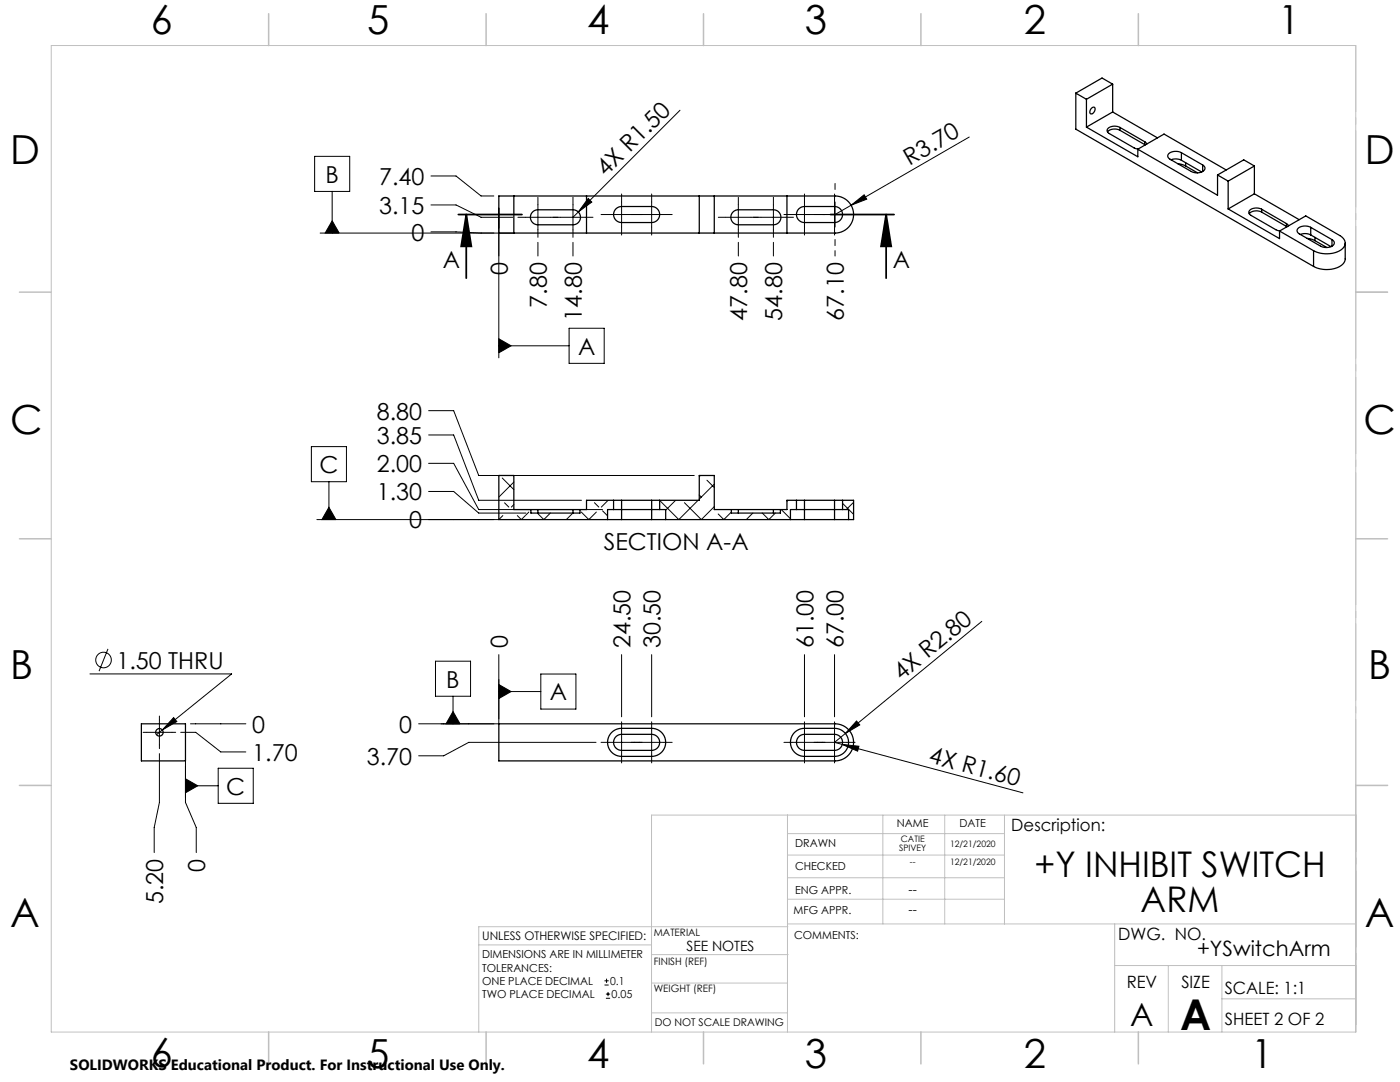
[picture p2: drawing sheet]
<svg xmlns="http://www.w3.org/2000/svg" width="279mm" height="216mm" viewBox="0 0 279 216" stroke-linecap="round" stroke-linejoin="round" font-family="sans-serif">
<g fill="none" stroke="#000" stroke-width=".2">
<path d="M62.8 31.2h7v7h-7zM66.3 38.2v8.3M86 35.1h5l5 4h2.6M117.4 39.6l.7 .7-2.7 2zM135.7 22l-21.3 21.4M193.4 27.3l-23.5 13.7M63.9 46.5h38.7M66.3 44.1l1.4 2.4h-2.8zM86 40.9h5l5 2.5h6.4M86 46.3h5l5 .2M99.6 41.5v29.9M107.4 48.4v2.7"/>
<path d="M111.9 43.4h5M114.4 40.9v5M114.4 48.4v2.7M127.6 42.8h5M130.1 40.3v5M147.4 48.4v2.7M151.9 43.4h5M154.4 40.9v5M154.4 48.4v2.7M164.1 42.8h5.1M166.6 40.3v5M166.7 40.3v5"/>
<path d="M166.7 50v1.1M169.9 41l2.6-2.1 .5 .8zM169.9 41l-3.2 1.8M99.6 69h14M99.6 67.6l2.4 1.4-2.4 1.4zM113.6 65.5h7v7h-7zM62.1 89.1h7v7h-7zM65.6 96.1v7.6M85.5 92.5h5l5 9.2h24.8M85.5 98.1h5l5 4.3h9.5M85.5 86.8h5l5 13h20.6M85.5 81.9h5l5 13h43.1"/>
<path d="M100.2 95.4l2.4 2.3M102.6 96.2l-3 3M121.4 99.8l-1.4 1.4M134.8 99.8l-1.9 2M139.3 99.8l-3.8 3.9-3.8-3.8M139.6 98.8l.4 .4M139.8 94.9l-.2 .2M141.1 95.8l1.5 1.5M142.6 96.6l-3 3M157.3 99.8l-.2 .3M65.6 101.2l1.4 2.5h-2.8zM100.4 102.9l-.8 .8h-36.4"/>
<path d="M100.7 100.3l.8 .9M102.6 100.7l-.5 .5M103.2 102.9l.8 .8 .8-.8M105.5 102.2l-.5 .6M109.8 102.4l-1.3 1.3-1.1-1.1M114.3 102.4l-1.3 1.3M116 102.2l1.5 1.5 1.5-1.5M118.6 100.3l.9 .9M120.3 101.9l1 1M136.6 100.3l3.4 3.4 2.6-2.6M146 102.2l-1.5 1.5-1.2-1.1M150.2 102.4l-1.3 1.3"/>
<path d="M152.1 102.4l1.3 1.3 1.3-1.3M155.9 101.7l1.9 1.8M168.2 100.4l2.2 2.2M170.4 100.2l-1.5 1.5M18 134.5h28.2l-13.8 11.2M21.6 129.5l-1.8 4.4M86.9 131.9h7v7h-7zM90.4 138.9v5.5M99.6 138h8.3M99.6 136.6l2.4 1.4-2.4 1.4zM99.6 130.6v13.8h-16M107.9 134.5h7v7h-7z"/>
<path d="M124.1 130.6v12.4M130.1 130.6v12.4M160.6 130.6v12.4M166.6 130.6v12.4M195.9 124l-27.2 22.4M29.3 146.1h5M31.8 143.6v5M31.8 150.4v9.7l-1 5v5M32.4 145.7l-1.2 .9M34.6 143.2l.7 .8-2.9 1.7zM36.1 146.1h3l5 3.9h5M37 156.8h6.5"/>
<path d="M37 151.8v8.3l2.2 5v5M37 155.4l2.5 1.4-2.5 1.4zM38 144.4h11.1M43.5 153.3h7v7h-7zM90.4 142l1.4 2.4h-2.8zM119 148.1h-25.4l-5 2.7h-5M121.6 148.1h5M124.1 145.6v5M164.1 148.1h5M166.6 145.6v5M168.1 148.5l3.3 .4-.2 1zM168.1 148.5l36.1 9.7"/>
<path d="M168.7 146.4l-2.1 1.7 1.5 .4M170.9 143.9l.7 .7-2.9 1.8zM120.6 196.5h.9M120.6 195.7h.9M120.9 199.2h.9M120.9 198.4h.9M121.1 195.3v.8M121.3 197.9v.9"/>
<circle cx="20.7" cy="131.7" r="1.56"/>
</g>
<path d="M91.5 42.8h12.7M93.1 42.8l1 6.4h-2.1zM93.1 42.8v12.7M165.7 42.8h12.7M176.8 42.8l1.1 6.4h-2.1zM176.8 42.8v12.7" fill="none" stroke="#000" stroke-width=".35"/>
<g fill="none" stroke="#000" stroke-width=".2" stroke-dasharray="15.2 1.3 1.3 1.3">
<path d="M166.7 37.8v-1.2M104.9 43.4h-1.5M107.4 43.4v2.5M107.4 43.4h2.5M107.4 43.4v-2.5M107.4 43.4h-2.5M107.4 45.9v1.5M107.4 40.9v-1.5M109.9 43.4h1.5M111.9 43.4h-1.5M114.4 45.9v1.5M114.4 40.9v-1.5"/>
<path d="M116.9 43.4h1.5M121.6 42.8h-1.6M124.1 42.8h-2.5M124.1 42.8v2.5M124.1 42.8h2.5M124.1 42.8v-2.5M124.1 45.3v1.6M124.1 40.3v-1.6M126.6 42.8h1.6M127.6 42.8h-1.6M130.1 45.3v1.6M130.1 40.3v-1.6"/>
<path d="M132.6 42.8h1.6M144.9 43.4h-1.5M147.4 43.4v2.5M147.4 43.4h2.5M147.4 43.4v-2.5M147.4 43.4h-2.5M147.4 45.9v1.5M147.4 40.9v-1.5M149.9 43.4h1.5M151.9 43.4h-1.5M154.4 45.9v1.5M154.4 40.9v-1.5"/>
<path d="M156.9 43.4h1.5M158.1 42.8h-1.6M160.6 42.8h-2.5M160.6 42.8v2.5M160.6 42.8h2.5M160.6 42.8v-2.5M160.6 45.3v1.6M160.6 40.3v-1.6M161.7 42.8h-1.2M163.1 42.8h1.6M164.1 42.8h-1.6M166.6 45.3v1.6"/>
<path d="M166.6 40.3v-1.6M166.7 47.8v1.2M169.1 42.8h1.6M171.7 42.8h1.2M29.3 146.1h-.7M31.8 143.6v-.7M31.8 148.6v.8M34.3 146.1h.8M121.6 148.1h-1.6M124.1 145.6v-1.6M124.1 150.6v1.6M126.6 148.1h1.6"/>
<path d="M127.6 148.1h-1.6M130.1 148.1h2.5M130.1 148.1v-2.5M130.1 148.1h-2.5M130.1 148.1v2.5M130.1 145.6v-1.6M130.1 150.6v1.6M132.6 148.1h1.6M158.1 148.1h-1.6M160.6 148.1h-2.5M160.6 148.1v2.5M160.6 148.1h2.5"/>
<path d="M160.6 148.1v-2.5M160.6 150.6v1.6M160.6 145.6v-1.6M163.1 148.1h1.6M164.1 148.1h-1.6M166.6 150.6v1.6M166.6 145.6v-1.6M169.1 148.1h1.6"/>
</g>
<path d="M270.6 9.1v49.2M270.6 58.3v49.2M270.6 107.5v49.2M270.6 156.7v49.2" fill="none" stroke="#c0c0c0" stroke-width=".2" stroke-dasharray="15.2 1.3 1.3 1.3" stroke-dashoffset="2.1"/>
<g fill="none" stroke="#c0c0c0" stroke-width=".2">
<path d="M10.2 9.1h260.4v196.8h-260.4zM270.6 58.3h6.3M270.6 156.7h6.3M157.2 162.6v43.3M157.2 175.1h43.3M157.2 170.6h43.3M157.2 166.3h43.3M157.2 179.4h43.3M176.2 162.6v21.8M188.5 162.6v21.8M200.5 162.6v21.8M95.5 188.5h34.5"/>
<path d="M130 196.2h27.2M130 190.5h27.3M157.2 184.4h113.4M157.2 184.9h-61.7v21M222.5 184.4v21.5M222.5 192.7h48.1M233.2 192.7v13.2M243.9 199.3h26.7M243.9 192.7v13.2M130 202.1h27.2M270.6 204.4v-41.8h-140.6v43.3"/>
</g>
<g fill="none" stroke="#c0c0c0" stroke-width=".3">
<path d="M53.6 2.7v6.4M97 2.7v6.4M140.4 2.7v6.4M183.8 2.7v6.4M227.2 2.7v6.4M3.9 58.3h6.3M270.6 58.3h6.3M3.9 107.5h6.3M270.6 107.5h6.3M3.9 156.7h6.3M270.6 156.7h6.3M53.6 205.9v6.4"/>
<path d="M97 205.9v6.4M140.4 205.9v6.4M183.8 205.9v6.4M227.2 205.9v6.4"/>
</g>
<g fill="#000">
<path d="M117.4 39.6l.7 .7-2.7 2zM169.9 41l2.6-2.1 .5 .8zM34.6 143.2l.7 .8-2.9 1.7zM168.1 148.5l3.3 .4-.2 1zM170.9 143.9l.7 .7-2.9 1.8z"/>
<path d="M176.8 42.8l1.1 6.4h-2.1zM93.1 42.8l1 6.4h-2.1z"/>
<path d="M99.6 67.6l2.4 1.4-2.4 1.4zM66.3 44.1l1.4 2.4h-2.8zM90.4 142l1.4 2.4h-2.8zM99.6 136.6l2.4 1.4-2.4 1.4zM65.6 101.2l1.4 2.5h-2.8zM37 155.4l2.5 1.4-2.5 1.4z"/>
</g>
<g fill="none" stroke="#000" stroke-width=".25">
<path d="M214.7 18.6v7.2l47.4 27.4M214.7 18.6l2.1 1.2M216.8 19.8v5.6M222.1 16.8l-5.3 3M222.1 16.8l-2.2-1.2-5.2 3M222.1 16.8v5.5M99.6 39.1h67.1a3.7 3.7 0 0 1 3.7 3.7 3.7 3.7 0 0 1-3.7 3.7h-67.1zM102.6 39.1v7.4M117.1 39.1v7.4M139.6 39.1v7.4M142.6 39.1v7.4M157.1 39.1v7.4"/>
<path d="M216.8 25.4l10.3 5.9v-1.5M217.9 21.5a.41 .41 0 0 1 .6 0 .41 .41 0 0 1 0 .6 .57 .57 0 0 1-.4 .5 .57 .57 0 0 1-.6-.1l.1-.5zM222.1 22.3l8.9 5.2M222.1 22.3l-5.3 3.1M223.5 25.4a1.92 1.92 0 0 0-2.5 .5l.1 .5 .3 .3 4.9 2.8 .8 .2M223.5 26a2.11 2.11 0 0 0-2.5 .3M223.5 25.4l5 2.9M223.5 26l5 2.9M223.5 25.4v.6M227.1 29.8l15.9 9.2v-4.1M227.1 29.8l5.2-3 12.4 7.1M228.5 28.3l.4 .4"/>
<path d="M228.5 28.9h.1M228.5 28.3v.6M233.7 31.9a2.54 2.54 0 0 1 2.1 .1M235.1 32.7l1.5 .4M235.8 30.5a2.05 2.05 0 0 0-2.7 .5v.3l.4 .5 4.3 2.4a2.05 2.05 0 0 0 2.7-.5l-.1-.3-.4-.5M235.8 30.5l4.2 2.4M235.8 32l4 2.3M235.8 30.5v1.5M236.6 33.1l2.4 1.4M236.6 32.5v.6M240 32.9v1.3M243 34.9l2.1 1.2"/>
<path d="M245.1 36.1v5.6M250.3 38.7l-5.2 3M250.3 38.7l9 5.1M250.3 33.1l-5.2 3M250.3 33.1l-2.1-1.2-5.2 3M250.3 33.1v5.6M106.3 42.2l.5-.2 .6-.1h7a1.5 1.5 0 0 1 1.5 1.5 1.5 1.5 0 0 1-1.5 1.5h-7a1.5 1.5 0 0 1-1.4-1 1.5 1.5 0 0 1 .3-1.7zM123 41.6l.5-.3 .6-.1h6a1.6 1.6 0 0 1 1.6 1.6 1.6 1.6 0 0 1-1.6 1.6h-6a1.6 1.6 0 0 1-1.5-1 1.6 1.6 0 0 1 .4-1.8zM146.3 42.2l.5-.2 .6-.1h7a1.5 1.5 0 0 1 1.5 1.5 1.5 1.5 0 0 1-1.5 1.5h-7a1.5 1.5 0 0 1-1.4-1 1.5 1.5 0 0 1 .3-1.7zM159.5 41.6l.5-.3 .6-.1h6a1.6 1.6 0 0 1 1.6 1.6 1.6 1.6 0 0 1-1.6 1.6h-6a1.6 1.6 0 0 1-1.5-1 1.6 1.6 0 0 1 .4-1.8zM245.1 41.7l10.3 5.9v-1.5M251.8 41.8a1.92 1.92 0 0 0-2.6 .4l.2 .5 .3 .3 4.9 2.8 .8 .3"/>
<path d="M251.8 42.3a2.11 2.11 0 0 0-2.5 .4M251.8 42.3l4.9 2.9M251.8 41.8l4.9 2.8M251.8 41.8v.5M255.4 46.1l5.2-3 6.8 3.9a1.62 1.62 0 0 1 1.1 1.6 1.62 1.62 0 0 1-1.3 1.5 5.8 5.8 0 0 1-5.1-.1M255.4 46.1l6.7 3.9M256.7 44.6l.5 .5M256.7 45.2h.1M256.7 44.6v.6M259.5 46.8a2.54 2.54 0 0 1 2.1 .1M260.9 47.6l1.5 .4M261.6 45.4a2.05 2.05 0 0 0-2.7 .5v.3l.4 .5 4.3 2.4a2.05 2.05 0 0 0 2.7-.5l-.1-.5-.4-.3"/>
<path d="M261.6 45.4l4.2 2.4M261.6 45.4v1.5M261.6 46.9l4 2.3M262.1 50v3.2M262.4 48l2.4 1.4M262.4 47.4v.6M265.8 47.8v1.3M268.5 48.5v3.2a2.71 2.71 0 0 1-2.8 2 5.8 5.8 0 0 1-3.6-.5M122.5 99.8h1.6M122.5 99.8h-5.4v1.9h-1.4M122.5 99.8v1.9M124.1 99.8h6"/>
<path d="M124.1 99.8v3.9M130.1 99.8h1.6M130.1 99.8v3.9M131.7 99.8h7.9v-4.9h3v6.8h3.4M131.7 99.8v1.9M159 99.8h1.6M159 99.8h-1.9v1.9h-1.4M159 99.8v1.9M160.6 99.8h6M160.6 99.8v3.9M166.6 99.8h1.6M166.6 99.8v3.9"/>
<path d="M168.2 99.8v1.9M168.2 99.8h2.2v3.9h-1M106 101.7h1.4M106 101.7h-3.4v-6.8h-3v8.8h21.7M106 101.7v.7h9.7v-.7M107.4 101.7h7M107.4 101.7v.7M114.4 101.7h1.3M114.4 101.7v.7M121.3 103.7h2.8M122.5 101.7h9.2M122.5 101.7h-1.2v2"/>
<path d="M124.1 103.7h6M130.1 103.7h2.8M131.7 101.7h1.2v2M132.9 103.7h24.9M146 101.7h1.4M146 101.7v.7h9.7v-.7M147.4 101.7v.7M147.4 101.7h7M154.4 101.7h1.3M154.4 101.7v.7M157.8 103.7h2.8M159 101.7h9.2"/>
<path d="M159 101.7h-1.2v2M160.6 103.7h6M166.6 103.7h2.8M168.2 101.7h1.2v2M28.2 144.4h8.8v7.4h-8.8zM99.6 144.4h67.1a3.7 3.7 0 0 1 3.7 3.7 3.7 3.7 0 0 1-3.7 3.7h-67.1zM122 146.2l.6-.5 1.1-.3 6.4-.1a2.8 2.8 0 0 1 2.8 2.8 2.8 2.8 0 0 1-2.8 2.8h-6a2.8 2.8 0 0 1-2.6-1.7 2.8 2.8 0 0 1 .5-3zM123 146.9l.5-.3 .6-.1h6a1.6 1.6 0 0 1 1.6 1.6 1.6 1.6 0 0 1-1.6 1.6h-6a1.6 1.6 0 0 1-1.5-1 1.6 1.6 0 0 1 .4-1.8zM158.5 146.2l.6-.5 1.1-.3 6.4-.1a2.8 2.8 0 0 1 2.8 2.8 2.8 2.8 0 0 1-2.8 2.8h-6a2.8 2.8 0 0 1-2.6-1.7 2.8 2.8 0 0 1 .5-3zM159.5 146.9l.5-.3 .6-.1h6a1.6 1.6 0 0 1 1.6 1.6 1.6 1.6 0 0 1-1.6 1.6h-6a1.6 1.6 0 0 1-1.5-1 1.6 1.6 0 0 1 .4-1.8z"/>
<circle cx="31.8" cy="146.1" r=".75"/>
</g>
<text font-size="8.5" x="235.5" y="205.4">A</text>
<g font-size="8">
<text x="30.1" y="6.8">6</text>
<text x="73.3" y="6.9">5</text>
<text x="117.2" y="6.9">4</text>
<text x="160.6" y="6.9">3</text>
<text x="204.3" y="6.9">2</text>
<text x="255.1" y="6.9">1</text>
<text x="2.1" y="32.7">D</text>
<text x="272.4" y="32.7">D</text>
<text x="2.1" y="86.5">C</text>
<text x="272.1" y="86.5">C</text>
<text x="2.1" y="135.6">B</text>
<text x="273.1" y="135.6">B</text>
<text x="2.1" y="185.1">A</text>
<text x="272.4" y="185.1">A</text>
<text x="30.1" y="212.9">6</text>
<text x="73.3" y="213">5</text>
<text x="117.2" y="213">4</text>
<text x="160.6" y="213">3</text>
<text x="204.3" y="213">2</text>
<text x="249.7" y="213">1</text>
</g>
<g font-size="7.1">
<text x="206.5" y="174.9">+Y INHIBIT SWITCH</text>
<text x="227.6" y="182">ARM</text>
</g>
<text font-size="6.3" x="225.6" y="204.6">A</text>
<g font-size="4.7">
<text x="120.9" y="35.4" transform="rotate(-45 120.9 35.4)">4X R1.50</text>
<text x="181.5" y="33.1" transform="rotate(-30 181.5 33.1)">R3.70</text>
<text x="65" y="36.5">B</text>
<text x="75.7" y="36.9">7.40</text>
<text x="75.7" y="42.7">3.15</text>
<text x="82.1" y="48">0</text>
<text x="88.4" y="53.4">A</text>
<text x="178.2" y="53.4">A</text>
<text x="101.3" y="55" transform="rotate(-90 101.3 55)">0</text>
<text x="109.1" y="61.4" transform="rotate(-90 109.1 61.4)">7.80</text>
<text x="116.1" y="64" transform="rotate(-90 116.1 64)">14.80</text>
<text x="149.1" y="64" transform="rotate(-90 149.1 64)">47.80</text>
<text x="156.1" y="64" transform="rotate(-90 156.1 64)">54.80</text>
<text x="168.4" y="64" transform="rotate(-90 168.4 64)">67.10</text>
<text x="115.4" y="70.8">A</text>
<text x="75.2" y="83.7">8.80</text>
<text x="75.2" y="88.6">3.85</text>
<text x="63.8" y="94.4">C</text>
<text x="75.2" y="94.2">2.00</text>
<text x="75.2" y="99.8">1.30</text>
<text x="81.7" y="105.4">0</text>
<text x="120.5" y="109.8">SECTION A-A</text>
<text x="101.3" y="129.3" transform="rotate(-90 101.3 129.3)">0</text>
<text x="125.8" y="129.3" transform="rotate(-90 125.8 129.3)">24.50</text>
<text x="131.8" y="129.3" transform="rotate(-90 131.8 129.3)">30.50</text>
<text x="162.3" y="129.3" transform="rotate(-90 162.3 129.3)">61.00</text>
<text x="168.3" y="129.3" transform="rotate(-90 168.3 129.3)">67.00</text>
<text x="23.2" y="133.4">1.50 THRU</text>
<text x="89.1" y="137.2">B</text>
<text x="179.9" y="135.8" transform="rotate(-39 179.9 135.8)">4X R2.80</text>
<text x="109.7" y="139.8">A</text>
<text x="50.4" y="146.2">0</text>
<text x="79.7" y="146.2">0</text>
<text x="50.4" y="151.8">1.70</text>
<text x="73.2" y="152.6">3.70</text>
<text x="185.2" y="152.1" transform="rotate(15 185.2 152.1)">4X R1.60</text>
<text x="45.1" y="158.6">C</text>
<text x="40.9" y="174" transform="rotate(-90 40.9 174)">0</text>
<text x="32.5" y="180.5" transform="rotate(-90 32.5 180.5)">5.20</text>
</g>
<text font-size="4.2" x="238.9" y="190.8">+YSwitchArm</text>
<g font-size="3.4">
<text x="201.8" y="165.9">Description:</text>
<text x="223.2" y="187.6">DWG. NO.</text>
<text x="224.9" y="197.2">REV</text>
<text x="235.8" y="197.2">SIZE</text>
<text x="244.4" y="198.4">SCALE: 1:1</text>
<text x="244.4" y="204.6">SHEET 2 OF 2</text>
</g>
<text font-size="3" x="14" y="213.5">SOLIDWORKS Educational Product. For Instructional Use Only.</text>
<text font-size="2.8" x="137" y="189.7">SEE NOTES</text>
<g font-size="2.5">
<text x="181.3" y="178.3">--</text>
<text x="181.3" y="182.3">--</text>
</g>
<text font-size="2.4" x="96.2" y="187.5">UNLESS OTHERWISE SPECIFIED:</text>
<g font-size="2.2">
<text x="179" y="165.1">NAME</text>
<text x="191.5" y="165.1">DATE</text>
<text x="158.7" y="169">DRAWN</text>
<text x="158.7" y="173.5">CHECKED</text>
<text x="158.7" y="178.3">ENG APPR.</text>
<text x="158.4" y="182.4">MFG APPR.</text>
<text x="96.2" y="191.2">DIMENSIONS ARE IN MILLIMETER</text>
<text x="158.5" y="187.4">COMMENTS:</text>
<text x="96.2" y="193.9">TOLERANCES:</text>
<text x="96.2" y="196.5">ONE PLACE DECIMAL</text>
<text x="121.8" y="196.5">0.1</text>
<text x="96.2" y="199.2">TWO PLACE DECIMAL</text>
<text x="122.1" y="199.2">0.05</text>
</g>
<text font-size="2.1" x="130.7" y="204.6">DO NOT SCALE DRAWING</text>
<g font-size="2">
<text x="130.5" y="186.8">MATERIAL</text>
<text x="130.5" y="192.5">FINISH (REF)</text>
<text x="130.5" y="198">WEIGHT (REF)</text>
</g>
<g font-size="1.8">
<text x="179.8" y="168">CATIE</text>
<text x="179.5" y="169.7">SPIVEY</text>
<text x="181.6" y="172.6">--</text>
<text x="189.6" y="172.6">12/21/2020</text>
<text x="189.6" y="169">12/21/2020</text>
</g>
</svg>
